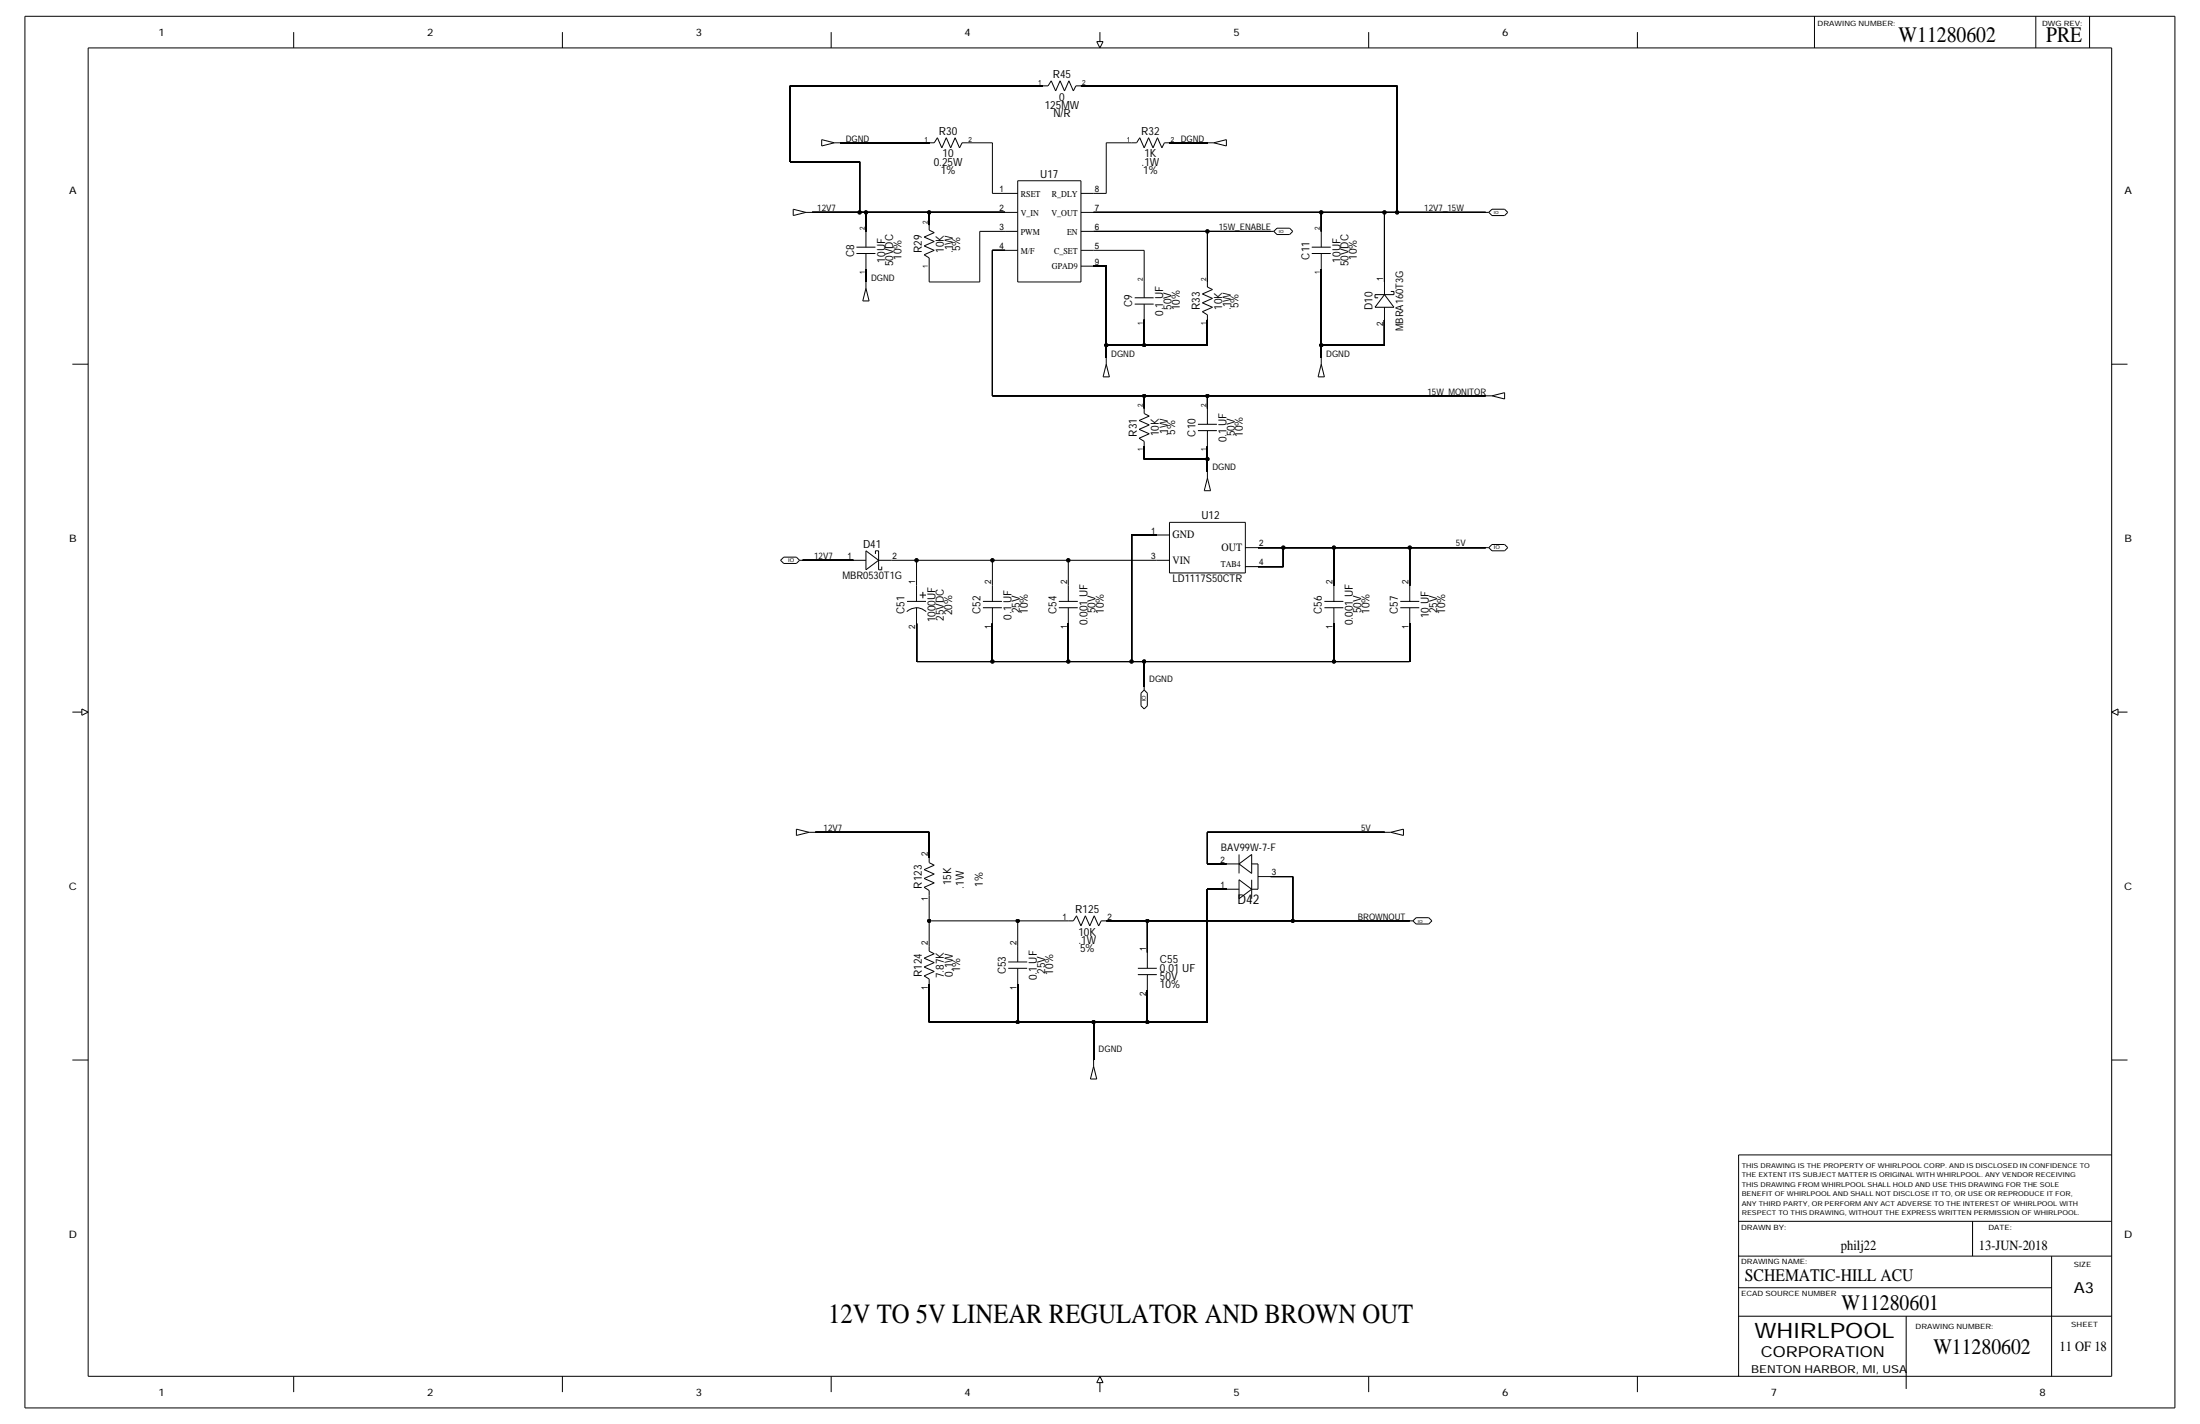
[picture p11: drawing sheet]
<svg xmlns="http://www.w3.org/2000/svg" width="864mm" height="559mm" viewBox="0 0 864 559" stroke-linecap="round" stroke-linejoin="round" font-family="sans-serif">
<!-- layer: Nets -->
<g fill="none" stroke="#000" stroke-width=".39">
<path d="M310.1 33.7h99.3zM310.1 33.7v29.8zM424.3 33.7h124.1zM548.4 33.7v49.6zM330 56h34.7zM379.6 56h10zM389.6 56v19.9zM434.2 56h10zM434.2 56v19.9zM459.1 56h14.9zM310.1 63.5h27.3zM337.4 63.5v19.8z"/>
<path d="M389.6 75.9h4.9zM429.3 75.9h4.9zM318.8 83.3h18.6zM337.4 83.3h2.5zM339.9 83.3v7.5zM339.9 83.3h24.8zM364.7 83.3v5zM364.7 83.3h29.8zM384.6 90.8h9.9zM384.6 90.8v19.9zM389.6 98.2h4.9zM389.6 98.2v57.1z"/>
<path d="M429.3 90.8h44.7zM429.3 83.3h89.3zM429.3 98.2h19.8zM449.1 98.2v12.5zM474 90.8v19.9zM474 90.8h24.8zM518.6 83.3v7.5zM518.6 83.3h24.9zM543.5 83.3v27.4zM543.5 83.3h4.9zM548.4 83.3h34.8zM339.9 105.7v5z"/>
<path d="M364.7 110.7h19.9zM364.7 103.2v7.5zM429.3 104.4h4.9zM434.2 104.4v31.1zM518.6 105.7v29.8zM434.2 135.5h14.9zM434.2 135.5v4.9zM449.1 125.5v10zM449.1 135.5h24.9zM474 125.5v10zM518.6 135.5v4.9zM518.6 135.5h24.9z"/>
<path d="M543.5 125.5v10zM389.6 155.3h59.5zM449.1 155.3v5zM449.1 155.3h24.9zM474 155.3v5zM474 155.3h109.2zM449.1 175.2v5zM474 175.2v5zM449.1 180.2h24.9zM474 180.2v4.9zM315.1 219.9h19.9zM349.9 219.9h9.9z"/>
<path d="M359.8 219.9v9.9zM359.8 219.9h29.8zM389.6 219.9v9.9zM389.6 219.9h29.8zM419.4 219.9v9.9zM419.4 219.9h34.7zM444.2 209.9h9.9zM444.2 209.9v49.7zM493.8 214.9h10zM503.8 214.9v7.5zM503.8 214.9h19.8zM523.6 214.9v14.9z"/>
<path d="M523.6 214.9h29.8zM553.4 214.9v14.9zM553.4 214.9h29.8zM493.8 222.4h10zM359.8 244.7v14.9zM359.8 259.6h29.8zM389.6 244.7v14.9zM389.6 259.6h29.8zM419.4 244.7v14.9zM419.4 259.6h24.8zM444.2 259.6h4.9zM449.1 259.6h74.5z"/>
<path d="M449.1 259.6v9.9zM523.6 259.6h29.8zM523.6 244.7v14.9zM553.4 244.7v14.9zM320.1 326.6h44.6zM364.7 326.6v9.9zM474 339h7.4zM474 326.6v12.4zM474 326.6h69.5zM364.7 351.4v10zM474 348.9h7.4zM474 348.9v52.2z"/>
<path d="M498.8 344h8.7zM507.5 344v17.4zM364.7 361.4v9.9zM364.7 361.4h34.8zM399.5 361.4v9.9zM399.5 361.4h19.9zM434.2 361.4h16.2zM450.4 361.4v12.4zM450.4 361.4h57.1zM507.5 361.4h45.9zM364.7 386.2v14.9zM399.5 386.2v14.9z"/>
<path d="M450.4 388.7v12.4zM364.7 401.1h34.8zM399.5 401.1h29.8zM429.3 401.1h21.1zM429.3 401.1v14.9zM450.4 401.1h23.6z"/>
</g>
<g fill="#000" stroke="#000" stroke-width=".39">
<circle cx="337.4" cy="83.3" r=".7"/>
<circle cx="339.9" cy="83.3" r=".7"/>
<circle cx="364.7" cy="83.3" r=".7"/>
<circle cx="474" cy="90.8" r=".7"/>
<circle cx="518.6" cy="83.3" r=".7"/>
<circle cx="543.5" cy="83.3" r=".7"/>
<circle cx="548.4" cy="83.3" r=".7"/>
<circle cx="434.2" cy="135.5" r=".7"/>
<circle cx="449.1" cy="135.5" r=".7"/>
<circle cx="518.6" cy="135.5" r=".7"/>
<circle cx="449.1" cy="155.3" r=".7"/>
<circle cx="474" cy="155.3" r=".7"/>
<circle cx="474" cy="180.2" r=".7"/>
<circle cx="359.8" cy="219.9" r=".7"/>
<circle cx="389.6" cy="219.9" r=".7"/>
<circle cx="419.4" cy="219.9" r=".7"/>
<circle cx="503.8" cy="214.9" r=".7"/>
<circle cx="523.6" cy="214.9" r=".7"/>
<circle cx="553.4" cy="214.9" r=".7"/>
<circle cx="389.6" cy="259.6" r=".7"/>
<circle cx="419.4" cy="259.6" r=".7"/>
<circle cx="444.2" cy="259.6" r=".7"/>
<circle cx="449.1" cy="259.6" r=".7"/>
<circle cx="523.6" cy="259.6" r=".7"/>
<circle cx="364.7" cy="361.4" r=".7"/>
<circle cx="399.5" cy="361.4" r=".7"/>
<circle cx="450.4" cy="361.4" r=".7"/>
<circle cx="507.5" cy="361.4" r=".7"/>
<circle cx="399.5" cy="401.1" r=".7"/>
<circle cx="429.3" cy="401.1" r=".7"/>
<circle cx="450.4" cy="401.1" r=".7"/>
</g>
<!-- layer: Components -->
<g fill="none" stroke="#000" stroke-width=".39">
<path d="M409.4 33.7h2zM412.7 31.7l-1.3 2zM412.7 31.7l1.7 4zM416.1 31.7l1.8 4zM416.1 31.7l-1.7 4zM419.6 31.7l1.7 4zM419.6 31.7l-1.7 4zM422.3 33.7l-1 2zM422.3 33.7h2zM322.5 54.8v2.5zM322.5 57.3l5-1.3zM322.5 54.8l5 1.2z"/>
<path d="M327.5 56h2.5zM364.7 56h2zM368 54.1l-1.3 1.9zM368 54.1l1.7 3.9zM371.4 54.1l1.8 3.9zM371.4 54.1l-1.7 3.9zM374.9 54.1l1.8 3.9zM374.9 54.1l-1.7 3.9zM377.7 56l-1 2zM377.7 56h1.9zM444.2 56h2zM447.4 54.1l-1.2 1.9z"/>
<path d="M447.4 54.1l1.7 3.9zM450.9 54.1l1.7 3.9zM450.9 54.1l-1.8 3.9zM454.4 54.1l1.7 3.9zM454.4 54.1l-1.8 3.9zM457.1 56l-1 2zM457.1 56h2zM474 56h2.4zM476.4 56l5 1.3zM476.4 56l5-1.2zM481.4 54.8v2.5zM394.5 75.9h5z"/>
<path d="M399.5 70.9v39.8zM399.5 70.9h24.8zM424.3 75.9h5zM424.3 70.9v39.8zM311.4 82.1v2.5zM311.4 84.6l4.9-1.3zM311.4 82.1l4.9 1.2zM316.3 83.3h2.5zM336.2 97h7.4zM336.2 99.5h7.4zM339.9 90.8v6.2zM339.9 99.5v6.2z"/>
<path d="M362.8 100l1.9 1.2zM362.8 100l3.9-1.8zM362.8 93l3.9-1.7zM362.8 93l3.9 1.8zM362.8 96.5l3.9-1.7zM362.8 96.5l3.9 1.7zM364.7 90.3l2 1zM364.7 88.3v2zM394.5 98.2h5zM394.5 90.8h5zM394.5 83.3h5zM424.3 83.3h5z"/>
<path d="M424.3 90.8h5zM424.3 98.2h5zM498.8 90.8h1.2zM500 90.8l1.3 1.2zM501.3 89.6h4.9zM501.3 89.6l-1.3 1.2zM501.3 92h4.9zM506.2 89.6l1.3 1.2zM507.5 90.8l-1.3 1.2zM514.9 97h7.5zM514.9 99.5h7.5zM518.6 90.8v6.2z"/>
<path d="M518.6 99.5v6.2zM583.2 83.3h1.2zM584.4 83.3l1.3 1.3zM585.7 82.1h4.9zM585.7 82.1l-1.3 1.2zM585.7 84.6h4.9zM590.6 82.1l1.3 1.2zM591.9 83.3l-1.3 1.3zM338.7 118.1h2.5zM339.9 113.1l1.3 5zM339.9 113.1l-1.2 5zM339.9 110.7v2.4z"/>
<path d="M364.7 101.2v2zM399.5 110.7h24.8zM424.3 104.4h5zM445.4 116.9h7.5zM445.4 119.3h7.5zM449.1 110.7v6.2zM449.1 119.3v6.2zM472 115.4l4-1.8zM472 115.4l4 1.7zM472 118.8l4-1.7zM472 118.8l4 1.8zM474 112.6l2 1z"/>
<path d="M474 110.7v1.9zM539.7 116.9h1.3zM539.7 115.6v1.3zM539.7 115.6h7.5zM543.5 110.7v4.9zM543.5 115.6l-3.8 5zM543.5 115.6l3.7 5zM546 114.4h1.2zM547.2 114.4v1.2zM472 122.3l2 1.3zM472 122.3l4-1.7zM474 123.6v1.9z"/>
<path d="M539.7 120.6h7.5zM543.5 120.6v4.9zM433 147.9h2.5zM434.2 142.9l1.3 5zM434.2 142.9l-1.2 5zM434.2 140.4v2.5zM517.4 147.9h2.5zM518.6 142.9l1.3 5zM518.6 142.9l-1.2 5zM518.6 140.4v2.5zM583.2 155.3h2.5zM585.7 155.3l4.9 1.3z"/>
<path d="M585.7 155.3l4.9-1.2zM590.6 154.1v2.5zM447.2 172l1.9 1.2zM447.2 172l3.9-1.8zM447.2 165l3.9-1.7zM447.2 165l3.9 1.7zM447.2 168.5l3.9-1.8zM447.2 168.5l3.9 1.7zM449.1 162.3l2 1zM449.1 160.3v2zM449.1 173.2v2zM470.2 166.5h7.5z"/>
<path d="M470.2 169h7.5zM474 160.3v6.2zM474 169v6.2zM472.7 192.6h2.5zM474 187.6l1.2 5zM474 187.6l-1.3 5zM474 185.1v2.5zM306.4 219.9l1.3 1.2zM306.4 219.9l1.3-1.3zM307.7 218.6h4.9zM312.6 218.6l1.3 1.3zM313.9 219.9h1.2z"/>
<path d="M313.9 219.9l-1.3 1.2zM335 219.9h4.9zM339.9 216.1l5 3.8zM339.9 216.1v7.5zM343.6 216.1v1.3zM343.6 216.1h1.3zM344.9 219.9h5zM344.9 216.1v7.5zM454.1 219.9h5zM454.1 209.9h5zM459.1 205v19.8zM459.1 205h29.8z"/>
<path d="M488.9 214.9h4.9zM488.9 205v19.8zM583.2 214.9h1.2zM584.4 214.9l1.3 1.2zM585.7 216.1h4.9zM585.7 213.7h4.9zM585.7 213.7l-1.3 1.2zM590.6 213.7l1.3 1.2zM591.9 214.9l-1.3 1.2zM307.7 221.1h4.9zM339.9 223.6l5-3.7zM344.9 223.6h1.2z"/>
<path d="M346.1 222.4v1.2zM356.1 236h7.4zM359.8 238.5v6.2zM359.8 229.8v6.2zM361 233.5h2.5zM362.3 232.3v2.5zM385.8 236h7.5zM385.8 238.5h7.5zM389.6 229.8v6.2zM389.6 238.5v6.2zM415.6 236h7.5zM415.6 238.5h7.5z"/>
<path d="M419.4 229.8v6.2zM419.4 238.5v6.2zM459.1 224.8h29.8zM488.9 222.4h4.9zM519.9 236h7.4zM519.9 238.5h7.4zM523.6 229.8v6.2zM523.6 238.5v6.2zM549.7 236h7.4zM549.7 238.5h7.4zM553.4 229.8v6.2zM553.4 238.5v6.2z"/>
<path d="M356 240a5.5 5.5 0 0 1 7.6 0M447.9 277l1.2 1.2zM447.9 272v5zM447.9 272l1.2-1.2zM449.1 278.2l1.3-1.2zM449.1 269.5v1.3zM449.1 270.8l1.3 1.2zM450.4 272v5zM312.6 325.4v2.4zM312.6 327.8l5-1.2zM312.6 325.4l5 1.2zM317.6 326.6h2.5z"/>
<path d="M364.7 338.5l2 1zM364.7 336.5v2zM481.4 339h5zM486.4 339l4.9 3.7zM486.4 339l4.9-3.7zM486.4 335.3v7.4zM491.3 335.3v7.4zM491.3 339h2.5zM493.8 339v9.9zM543.5 326.6h2.5zM546 326.6l4.9 1.2zM546 326.6l4.9-1.2z"/>
<path d="M550.9 325.4v2.4zM362.8 348.2l1.9 1.2zM362.8 348.2l3.9-1.7zM362.8 341.3l3.9-1.8zM362.8 341.3l3.9 1.7zM362.8 344.7l3.9-1.7zM362.8 344.7l3.9 1.8zM364.7 349.4v2zM422.6 359.4l-1.3 2zM422.6 359.4l1.7 3.9zM426.1 359.4l1.7 3.9zM426.1 359.4l-1.8 3.9z"/>
<path d="M429.5 359.4l1.8 3.9zM429.5 359.4l-1.7 3.9zM481.4 348.9h5zM486.4 352.7l4.9-3.8zM486.4 345.2l4.9 3.7zM486.4 345.2v7.5zM491.3 345.2v7.5zM491.3 348.9h2.5zM493.8 344h5zM362.8 376l3.9-1.7zM362.8 376l3.9 1.7zM362.8 379.5l3.9-1.8z"/>
<path d="M362.8 379.5l3.9 1.7zM364.7 373.3l2 1zM364.7 371.3v2zM395.8 377.5h7.4zM395.8 380h7.4zM399.5 371.3v6.2zM399.5 380v6.2zM419.4 361.4h1.9zM432.3 361.4l-1 1.9zM432.3 361.4h1.9zM446.7 380h7.4zM450.4 373.8v6.2z"/>
<path d="M553.4 361.4h1.2zM554.6 361.4l1.3 1.2zM555.9 360.1h4.9zM555.9 360.1l-1.3 1.3zM555.9 362.6h4.9zM560.8 360.1l1.3 1.3zM560.8 362.6l1.3-1.2zM362.8 383l1.9 1.2zM362.8 383l3.9-1.8zM364.7 384.2v2zM446.7 382.5h7.4zM450.4 382.5v6.2z"/>
<path d="M429.3 418.5l1.2 4.9zM429.3 418.5l-1.3 4.9zM429.3 416v2.5zM428 423.4h2.5z"/>
</g>
<!-- layer: Page Border and Title Block -->
<g fill="none" stroke="#000" stroke-width=".39">
<path d="M9.8 6.4h844zM9.8 6.4v546.1zM34.6 18.8h794.3zM34.6 18.8v521.3zM115.3 12.6v6.2zM220.8 12.6v6.2zM326.3 12.6v6.2zM430.5 16.3l1.3 2.5zM430.5 16.3h2.5zM431.8 12.6v3.7zM433 16.3l-1.2 2.5zM537.3 12.6v6.2z"/>
<path d="M642.8 12.6v6.2zM712.3 6.4v12.4zM799.1 6.4v12.4zM820.2 6.4v12.4zM828.9 18.8v521.3zM853.8 6.4v546.1zM28.4 142.9h6.2zM828.9 142.9h6.2zM28.4 279.4h3.7zM32.1 278.2l2.5 1.2zM32.1 278.2v2.5zM828.9 279.4l2.5 1.3z"/>
<path d="M828.9 279.4l2.5-1.2zM831.4 279.4h3.7zM831.4 278.2v2.5zM32.1 280.7l2.5-1.3zM28.4 416h6.2zM828.9 416h6.2zM682.5 453.2v86.9zM682.5 453.2h146.4zM682.5 479.3h146.4zM774.3 479.3v13.6zM682.5 492.9h146.4zM805.3 492.9v47.2z"/>
<path d="M682.5 516.5h146.4zM682.5 505.3h122.8zM748.3 516.5v28.5zM9.8 552.5h844zM34.6 540.1h794.3zM115.3 540.1v6.2zM220.8 540.1v6.2zM326.3 540.1v6.2zM430.5 542.6h2.5zM431.8 540.1l-1.3 2.5zM431.8 540.1l1.2 2.5zM431.8 542.6v3.7z"/>
<path d="M537.3 540.1v6.2zM642.8 540.1v6.2z"/>
</g>
<text font-size="10.9" x="325" y="519">12V TO 5V LINEAR REGULATOR AND BROWN OUT</text>
<g font-size="8.7">
<text x="745.3" y="16.3">W11280602</text>
<text x="803.2" y="16.3">PRE</text>
<text x="722.9" y="514">W11280601</text>
<text x="758.9" y="531.4">W11280602</text>
</g>
<text font-size="8.3" x="688.7" y="525.2">WHIRLPOOL</text>
<text font-size="6.9" x="685" y="502.8">SCHEMATIC-HILL ACU</text>
<g font-size="6">
<text x="814" y="507.5">A3</text>
<text x="691.2" y="532.6">CORPORATION</text>
</g>
<g font-size="5.5">
<text x="722.7" y="490.4">philj22</text>
<text x="776.8" y="490.4">13-JUN-2018</text>
<text x="808.5" y="530.2">11 OF 18</text>
</g>
<text font-size="5.3" x="485.8" y="354.6">D42</text>
<g font-size="4.4">
<text x="413.3" y="30.8">R45</text>
<text x="415.8" y="39.5">0</text>
<text x="410.1" y="42.9">125MW</text>
<text x="413.5" y="45.9">N/R</text>
<text x="368.6" y="53.1">R30</text>
<text x="448" y="53.1">R32</text>
<text x="366.5" y="65.3">0.25W</text>
<text x="370" y="61.8">10</text>
<text x="448.1" y="65.3">.1W</text>
<text x="449.2" y="61.8">1K</text>
<text x="369.4" y="68.3">1%</text>
<text x="408.3" y="69.7">U17</text>
<text x="448.8" y="68.3">1%</text>
<text x="335.3" y="100.8" transform="rotate(-90 335.3 100.8)">C8</text>
<text x="353.9" y="101.9" transform="rotate(-90 353.9 101.9)">10%</text>
<text x="361.8" y="99.4" transform="rotate(-90 361.8 99.4)">R29</text>
<text x="370.5" y="99.3" transform="rotate(-90 370.5 99.3)">10K</text>
<text x="374" y="99.3" transform="rotate(-90 374 99.3)">.1W</text>
<text x="377" y="98.6" transform="rotate(-90 377 98.6)">5%</text>
<text x="514" y="101.8" transform="rotate(-90 514 101.8)">C11</text>
<text x="532.6" y="101.9" transform="rotate(-90 532.6 101.9)">10%</text>
<text x="347.4" y="103" transform="rotate(-90 347.4 103)">10UF</text>
<text x="350.6" y="104.6" transform="rotate(-90 350.6 104.6)">50VDC</text>
<text x="526.1" y="103" transform="rotate(-90 526.1 103)">10UF</text>
<text x="529.4" y="104.6" transform="rotate(-90 529.4 104.6)">50VDC</text>
<text x="444.5" y="120.6" transform="rotate(-90 444.5 120.6)">C9</text>
<text x="456.6" y="124" transform="rotate(-90 456.6 124)">0.1 UF</text>
<text x="459.9" y="121.6" transform="rotate(-90 459.9 121.6)">50V</text>
<text x="463.1" y="121.8" transform="rotate(-90 463.1 121.8)">10%</text>
<text x="471" y="121.7" transform="rotate(-90 471 121.7)">R33</text>
<text x="479.7" y="121.6" transform="rotate(-90 479.7 121.6)">10K</text>
<text x="483.2" y="121.6" transform="rotate(-90 483.2 121.6)">.1W</text>
<text x="486.2" y="120.9" transform="rotate(-90 486.2 120.9)">5%</text>
<text x="538.8" y="121.7" transform="rotate(-90 538.8 121.7)">D10</text>
<text x="446.2" y="171.3" transform="rotate(-90 446.2 171.3)">R31</text>
<text x="454.9" y="171.2" transform="rotate(-90 454.9 171.2)">10K</text>
<text x="458.4" y="171.2" transform="rotate(-90 458.4 171.2)">.1W</text>
<text x="461.4" y="170.6" transform="rotate(-90 461.4 170.6)">5%</text>
<text x="469.3" y="171.3" transform="rotate(-90 469.3 171.3)">C10</text>
<text x="481.5" y="173.6" transform="rotate(-90 481.5 173.6)">0.1 UF</text>
<text x="484.7" y="171.2" transform="rotate(-90 484.7 171.2)">50V</text>
<text x="487.9" y="171.4" transform="rotate(-90 487.9 171.4)">10%</text>
<text x="471.6" y="203.8">U12</text>
<text x="338.8" y="215.2">D41</text>
<text x="460.3" y="211.2">GND</text>
<text x="460.3" y="221.2">VIN</text>
<text x="479.5" y="216.2">OUT</text>
<text x="355.1" y="240.9" transform="rotate(-90 355.1 240.9)">C51</text>
<text x="367.3" y="244.2" transform="rotate(-90 367.3 244.2)">1000UF</text>
<text x="370.5" y="243.6" transform="rotate(-90 370.5 243.6)">25VDC</text>
<text x="373.7" y="241.4" transform="rotate(-90 373.7 241.4)">20%</text>
<text x="384.9" y="240.9" transform="rotate(-90 384.9 240.9)">C52</text>
<text x="397.1" y="243.1" transform="rotate(-90 397.1 243.1)">0.1 UF</text>
<text x="400.3" y="240.7" transform="rotate(-90 400.3 240.7)">25V</text>
<text x="403.5" y="240.9" transform="rotate(-90 403.5 240.9)">10%</text>
<text x="414.7" y="240.9" transform="rotate(-90 414.7 240.9)">C54</text>
<text x="426.9" y="245.3" transform="rotate(-90 426.9 245.3)">0.001 UF</text>
<text x="430.1" y="240.7" transform="rotate(-90 430.1 240.7)">50V</text>
<text x="433.3" y="240.9" transform="rotate(-90 433.3 240.9)">10%</text>
<text x="518.9" y="240.9" transform="rotate(-90 518.9 240.9)">C56</text>
<text x="531.1" y="245.3" transform="rotate(-90 531.1 245.3)">0.001 UF</text>
<text x="534.3" y="240.7" transform="rotate(-90 534.3 240.7)">50V</text>
<text x="537.6" y="240.9" transform="rotate(-90 537.6 240.9)">10%</text>
<text x="548.7" y="240.9" transform="rotate(-90 548.7 240.9)">C57</text>
<text x="560.9" y="242.6" transform="rotate(-90 560.9 242.6)">10 UF</text>
<text x="564.1" y="240.7" transform="rotate(-90 564.1 240.7)">25V</text>
<text x="567.3" y="240.9" transform="rotate(-90 567.3 240.9)">10%</text>
<text x="373.4" y="347.5" transform="rotate(-90 373.4 347.5)">15K</text>
<text x="361.8" y="348.7" transform="rotate(-90 361.8 348.7)">R123</text>
<text x="378.4" y="348.7" transform="rotate(-90 378.4 348.7)">.1W</text>
<text x="385.8" y="348.1" transform="rotate(-90 385.8 348.1)">1%</text>
<text x="422.1" y="358.4">R125</text>
<text x="423.3" y="367.1">10K</text>
<text x="423.3" y="370.6">.1W</text>
<text x="424" y="373.6">5%</text>
<text x="361.8" y="383.4" transform="rotate(-90 361.8 383.4)">R124</text>
<text x="370.5" y="383.9" transform="rotate(-90 370.5 383.9)">7.87K</text>
<text x="374" y="383.3" transform="rotate(-90 374 383.3)">0.1W</text>
<text x="377" y="381.6" transform="rotate(-90 377 381.6)">1%</text>
<text x="394.8" y="382.3" transform="rotate(-90 394.8 382.3)">C53</text>
<text x="410.2" y="382.2" transform="rotate(-90 410.2 382.2)">25V</text>
<text x="413.4" y="382.4" transform="rotate(-90 413.4 382.4)">10%</text>
<text x="455.3" y="381.3">0.01 UF</text>
<text x="455.3" y="378">C55</text>
<text x="407" y="384.6" transform="rotate(-90 407 384.6)">0.1 UF</text>
<text x="455.3" y="387.7">10%</text>
<text x="455.3" y="384.5">50V</text>
</g>
<text font-size="4.3" x="687.4" y="538.8">BENTON HARBOR, MI, USA</text>
<text font-size="4.2" x="460.3" y="228.6">LD1117S50CTR</text>
<g font-size="4.1">
<text x="62.2" y="14.1">1</text>
<text x="167.7" y="14.1">2</text>
<text x="273.2" y="14.1">3</text>
<text x="378.6" y="14.1">4</text>
<text x="484.1" y="14.1">5</text>
<text x="589.6" y="14.1">6</text>
<text x="27.2" y="76.1">A</text>
<text x="833.9" y="76.1">A</text>
<text x="550.8" y="130" transform="rotate(-90 550.8 130)">MBRA160T3G</text>
<text x="27.2" y="212.7">B</text>
<text x="833.9" y="212.7">B</text>
<text x="330.7" y="227.2">MBR0530T1G</text>
<text x="479.3" y="334.1">BAV99W-7-F</text>
<text x="27" y="349.2">C</text>
<text x="833.8" y="349.2">C</text>
<text x="27" y="485.7">D</text>
<text x="833.8" y="485.7">D</text>
<text x="62.2" y="547.8">1</text>
<text x="167.7" y="547.8">2</text>
<text x="273.2" y="547.8">3</text>
<text x="378.6" y="547.8">4</text>
<text x="484.1" y="547.8">5</text>
<text x="589.6" y="547.8">6</text>
<text x="695.1" y="547.8">7</text>
<text x="800.6" y="547.8">8</text>
</g>
<g font-size="3.5">
<text x="332" y="55.5">DGND</text>
<text x="463.5" y="55.5">DGND</text>
<text x="392.3" y="75.4">1</text>
<text x="400.7" y="77.2">RSET</text>
<text x="412.9" y="77.2">R_DLY</text>
<text x="429.8" y="75.4">8</text>
<text x="320.8" y="82.8">12V7</text>
<text x="392.3" y="82.8">2</text>
<text x="429.8" y="82.8">7</text>
<text x="559.1" y="82.8">12V7_15W</text>
<text x="400.7" y="84.6">V_IN</text>
<text x="412.8" y="84.6">V_OUT</text>
<text x="392.3" y="90.3">3</text>
<text x="400.7" y="92.1">PWM</text>
<text x="418.9" y="92.1">EN</text>
<text x="429.8" y="90.3">6</text>
<text x="478.4" y="90.3">15W_ENABLE</text>
<text x="392.3" y="97.7">4</text>
<text x="400.7" y="99.5">M/F</text>
<text x="413.8" y="99.5">C_SET</text>
<text x="429.8" y="97.7">5</text>
<text x="412.9" y="105.7">GPAD9</text>
<text x="429.8" y="103.9">9</text>
<text x="341.9" y="110.2">DGND</text>
<text x="543" y="110.2" transform="rotate(-90 543 110.2)">1</text>
<text x="543" y="127.8" transform="rotate(-90 543 127.8)">2</text>
<text x="436.2" y="139.9">DGND</text>
<text x="520.6" y="139.9">DGND</text>
<text x="560.3" y="154.8">15W_MONITOR</text>
<text x="476" y="184.6">DGND</text>
<text x="451.9" y="209.4">1</text>
<text x="494.3" y="214.4">2</text>
<text x="571.5" y="214.4">5V</text>
<text x="319.6" y="219.4">12V7</text>
<text x="332.7" y="219.4">1</text>
<text x="350.3" y="219.4">2</text>
<text x="451.9" y="219.4">3</text>
<text x="494.3" y="221.9">4</text>
<text x="479.3" y="222.4">TAB4</text>
<text x="359.3" y="229.3" transform="rotate(-90 359.3 229.3)">1</text>
<text x="389.1" y="229.3" transform="rotate(-90 389.1 229.3)">2</text>
<text x="418.9" y="229.3" transform="rotate(-90 418.9 229.3)">2</text>
<text x="523.1" y="229.3" transform="rotate(-90 523.1 229.3)">2</text>
<text x="552.9" y="229.3" transform="rotate(-90 552.9 229.3)">2</text>
<text x="359.3" y="246.9" transform="rotate(-90 359.3 246.9)">2</text>
<text x="389.1" y="246.9" transform="rotate(-90 389.1 246.9)">1</text>
<text x="418.9" y="246.9" transform="rotate(-90 418.9 246.9)">1</text>
<text x="523.1" y="246.9" transform="rotate(-90 523.1 246.9)">1</text>
<text x="552.9" y="246.9" transform="rotate(-90 552.9 246.9)">1</text>
<text x="451.1" y="267.8">DGND</text>
<text x="323.3" y="326.1">12V7</text>
<text x="534.3" y="326.1">5V</text>
<text x="364.2" y="336" transform="rotate(-90 364.2 336)">2</text>
<text x="479.2" y="338.5">2</text>
<text x="499.3" y="343.5">3</text>
<text x="364.2" y="353.7" transform="rotate(-90 364.2 353.7)">1</text>
<text x="479.2" y="348.5">1</text>
<text x="417.1" y="360.9">1</text>
<text x="434.7" y="360.9">2</text>
<text x="533" y="360.9">BROWNOUT</text>
<text x="364.2" y="370.8" transform="rotate(-90 364.2 370.8)">2</text>
<text x="399" y="370.8" transform="rotate(-90 399 370.8)">2</text>
<text x="449.9" y="373.3" transform="rotate(-90 449.9 373.3)">1</text>
<text x="364.2" y="388.4" transform="rotate(-90 364.2 388.4)">1</text>
<text x="399" y="388.4" transform="rotate(-90 399 388.4)">1</text>
<text x="449.9" y="390.9" transform="rotate(-90 449.9 390.9)">2</text>
<text x="431.3" y="413">DGND</text>
</g>
<g font-size="2.9">
<text x="713.5" y="10.1">DRAWING NUMBER:</text>
<text x="801.6" y="10.1">DWG REV:</text>
<text x="683.5" y="482.8">DRAWN BY:</text>
<text x="780.5" y="482.5">DATE:</text>
<text x="683.5" y="496.2">DRAWING NAME:</text>
<text x="814" y="497.2">SIZE</text>
<text x="683.5" y="508.6">ECAD SOURCE NUMBER</text>
<text x="752" y="521.5">DRAWING NUMBER:</text>
<text x="813" y="520.8">SHEET</text>
</g>
<g font-size="2.8">
<text x="407.5" y="33.2">1</text>
<text x="424.8" y="33.2">2</text>
<text x="362.9" y="55.5">1</text>
<text x="380.1" y="55.5">2</text>
<text x="442.3" y="55.5">1</text>
<text x="459.6" y="55.5">2</text>
<text x="364.2" y="87.8" transform="rotate(-90 364.2 87.8)">2</text>
<text x="339.4" y="90.3" transform="rotate(-90 339.4 90.3)">2</text>
<text x="518.1" y="90.3" transform="rotate(-90 518.1 90.3)">2</text>
<text x="339.4" y="107.6" transform="rotate(-90 339.4 107.6)">1</text>
<text x="364.2" y="105.1" transform="rotate(-90 364.2 105.1)">1</text>
<text x="518.1" y="107.6" transform="rotate(-90 518.1 107.6)">1</text>
<text x="448.6" y="110.2" transform="rotate(-90 448.6 110.2)">2</text>
<text x="473.5" y="110.2" transform="rotate(-90 473.5 110.2)">2</text>
<text x="448.6" y="127.4" transform="rotate(-90 448.6 127.4)">1</text>
<text x="473.5" y="127.4" transform="rotate(-90 473.5 127.4)">1</text>
<text x="448.6" y="159.8" transform="rotate(-90 448.6 159.8)">2</text>
<text x="473.5" y="159.8" transform="rotate(-90 473.5 159.8)">2</text>
<text x="448.6" y="177.1" transform="rotate(-90 448.6 177.1)">1</text>
<text x="473.5" y="177.1" transform="rotate(-90 473.5 177.1)">1</text>
</g>
<g font-size="2.6">
<text x="683.7" y="461.9">THE EXTENT ITS SUBJECT MATTER IS ORIGINAL WITH WHIRLPOOL. ANY VENDOR RECEIVING</text>
<text x="683.7" y="458.2">THIS DRAWING IS THE PROPERTY OF WHIRLPOOL CORP. AND IS DISCLOSED IN CONFIDENCE TO</text>
<text x="683.7" y="465.6">THIS DRAWING FROM WHIRLPOOL SHALL HOLD AND USE THIS DRAWING FOR THE SOLE</text>
<text x="683.7" y="469.3">BENEFIT OF WHIRLPOOL AND SHALL NOT DISCLOSE IT TO, OR USE OR REPRODUCE IT FOR,</text>
<text x="683.7" y="473.1">ANY THIRD PARTY, OR PERFORM ANY ACT ADVERSE TO THE INTEREST OF WHIRLPOOL WITH</text>
<text x="683.7" y="476.8">RESPECT TO THIS DRAWING, WITHOUT THE EXPRESS WRITTEN PERMISSION OF WHIRLPOOL.</text>
</g>
<g font-size="2.1">
<text x="586.4" y="215.6">IO</text>
<text x="309.5" y="220.6">IO</text>
<text x="449.8" y="275.2" transform="rotate(-90 449.8 275.2)">IO</text>
</g>
<g font-size="1.7">
<text x="586.4" y="84">IO</text>
<text x="502" y="91.5">IO</text>
<text x="556.6" y="362.1">IO</text>
</g>
</svg>
